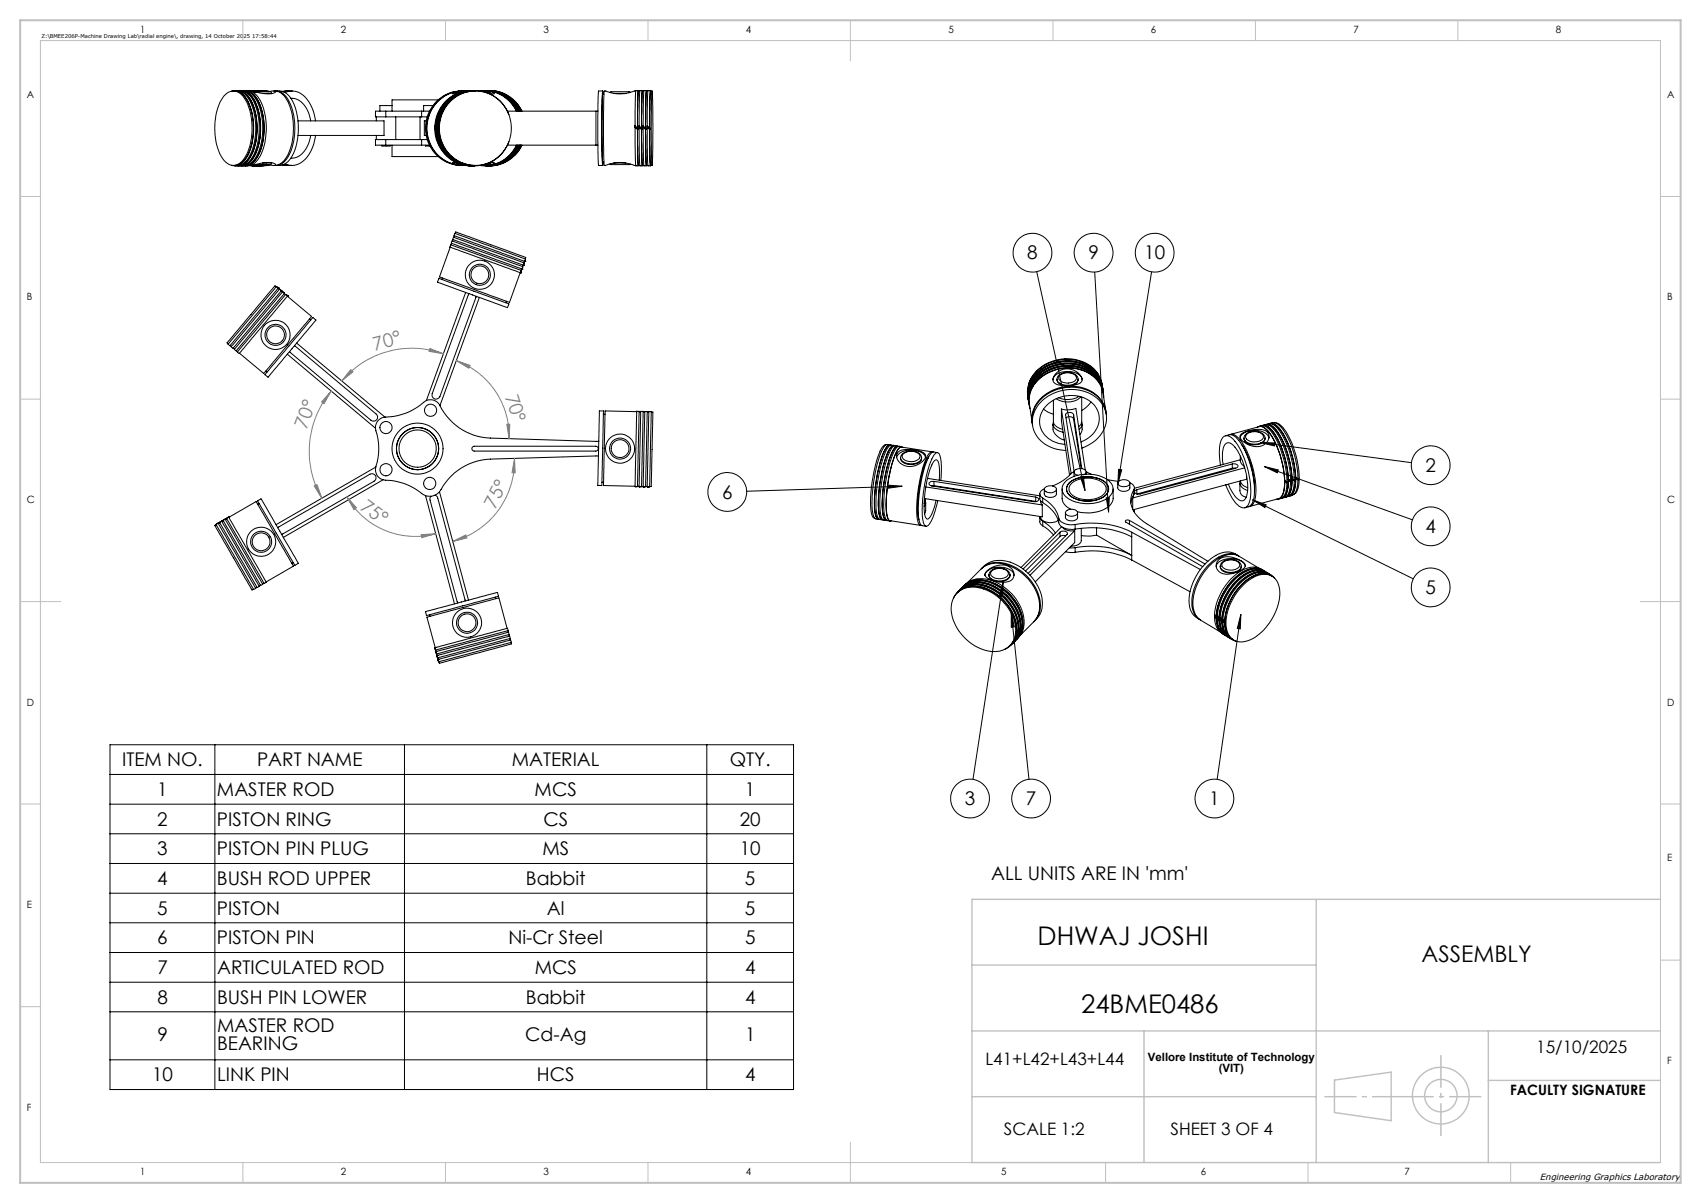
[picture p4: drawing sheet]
<svg xmlns="http://www.w3.org/2000/svg" width="420mm" height="297mm" viewBox="0 0 420 297" stroke-linecap="round" stroke-linejoin="round" font-family="sans-serif">
<g fill="none" stroke="#000" stroke-width=".25">
<path d="M55.3 23.7a2.87 2.87 0 0 1 5 .4 15.3 15.3 0 0 1 0 15.1 2.91 2.91 0 0 1-2.7 1.6 2.91 2.91 0 0 1-2.6-1.6 15.3 15.3 0 0 1 0-15.1zM57.1 22.5a3.2 3.2 0 0 1 3.8 1.9 15.9 15.9 0 0 1-.2 14.8 3 3 0 0 1-3.6 1.6M57.6 22.5a3.8 3.8 0 0 1 3.6 2.6 15.9 15.9 0 0 1-.6 14.1 3.3 3.3 0 0 1-3 1.6M58 22.4a3.8 3.8 0 0 1 3.7 2.4 16.1 16.1 0 0 1-.4 14.2 3.5 3.5 0 0 1-3.3 2M58.7 22.4a3.9 3.9 0 0 1 3.4 2.6 15.9 15.9 0 0 1-.5 14.2 3.5 3.5 0 0 1-2.9 1.8M58.8 22.4a3.8 3.8 0 0 1 3.7 2.4 16.3 16.3 0 0 1-.3 14.2 3.4 3.4 0 0 1-3.4 2M59.3 22.5a6.3 6.3 0 0 1 3.7 5.3 15.5 15.5 0 0 1-1.5 11.4l-1.1 1.1-1.1 .5M59.5 22.4a4.1 4.1 0 0 1 3.7 3.2 16.2 16.2 0 0 1-.7 13.6 3.5 3.5 0 0 1-3 1.8M59.7 22.4a3.8 3.8 0 0 1 3.7 2.4 16.1 16.1 0 0 1-.3 14.2 3.5 3.5 0 0 1-3.4 2M60.2 22.5a5.2 5.2 0 0 1 3.3 3.9 15.6 15.6 0 0 1-1.2 12.8l-.6 .8-1.5 .8M60.4 22.4a3.9 3.9 0 0 1 3.4 2.6 15.9 15.9 0 0 1-.5 14.2 3.5 3.5 0 0 1-2.9 1.8M60.6 22.4a3.8 3.8 0 0 1 3.7 2.4 15.8 15.8 0 0 1-.7 14.7 3.2 3.2 0 0 1-3 1.5"/>
<path d="M61.1 22.5a6.3 6.3 0 0 1 3.6 5.3 15.5 15.5 0 0 1-1.5 11.4l-1 1.1-1.1 .5M61.8 22.5l.7 .1a9.1 9.1 0 0 0 5.4 .3l.2-.3-.2-.1-1.7 .1M62.8 22.4h-1.2M62.9 22.4l-1.1 .1M63.2 22.6h-.2M63.5 22.4l-1.5 .1M63.7 22.4l-1.4 .1M64.3 22.4l-1.8 .2M64.4 22.4l-1.6 .2h3.9l.4 .5M64.8 23.1h2.3M65.1 22.4l-2 .2M65.3 22.5l-.8 .1"/>
<path d="M65.3 22.5l1.2 .1M65.3 22.5l-1.5 .1M66.4 22.6l-1.7-.2-1.2 .2M67.1 23.1h.1M67.6 22.5a3.8 3.8 0 0 1 3.5 2.6 15.9 15.9 0 0 1-.6 14.1 3.3 3.3 0 0 1-2.9 1.6M68 22.5a3.7 3.7 0 0 1 3.4 2.6 15.8 15.8 0 0 1-.6 14.1 3.3 3.3 0 0 1-2.8 1.6M68.2 22.5a3.9 3.9 0 0 1 4.1 2.6 15.8 15.8 0 0 1-.6 14.1 3.5 3.5 0 0 1-3.5 1.6M71 22.5l-1.1 .1M71.2 22.5l-1.5 .1M71.8 24.3a4.8 4.8 0 0 1 4.5 3.8l.4 1.7M72.1 22.5l-2 .2M72.1 22.5l-1.7 .4"/>
<path d="M72.1 22.5a6 6 0 0 1 5.1 4.6l.7 2.7M73.6 29.8h21.2v3.6h-21.2M76.7 33.4a6.2 6.2 0 0 1-4.1 5.6h-.8M77.9 33.4a8.2 8.2 0 0 1-4.8 7.3l-1.5 .1-1.2-.3M92.9 28.9v.9M92.9 33.4v1.1M94.3 35.8v.3h2v-.3M95.2 28.9h8.9M95.2 27.4h8.9M95.2 34.5h8.9M95.2 35.8h8.9M95.2 27.4h-2.5v1.5h2.5"/>
<path d="M95.2 34.5h-2.5v1.3h2.5M95.2 27.4v1.5M95.2 34.5v1.3M96.8 35.8v2.9h11.4M96.8 26.1h-3v1.3M97.7 28.9v5.6M103.7 28.9v5.6M104.1 27.4h1.9M104.1 28.9h1.4M104.1 34.5h1.4M104.1 35.8h1.9M104.1 27.4v1.5"/>
<path d="M104.1 34.5v1.3M105.1 35.8v.3h1.1M105.2 29.8h-.4v3.6h.4M106.9 26.1h-2.3v1.3M107.4 31.4a9.2 9.2 0 0 0 9.1 9.6M107.4 31.4l.1 .6M107.4 31.4h.1M107.5 32a9.2 9.2 0 0 0 9 9M107.5 32h.1M107.5 31.7h.1M107.6 31.4a9.2 9.2 0 0 0 9.1 9.6M107.6 31.4l.2 .6"/>
<path d="M107.6 31.4h.1M107.8 32a9.1 9.1 0 0 0 9 9M107.8 32h.1M107.8 31.7h.1M107.9 31.4l.1 .6M107.9 31.4a9.1 9.1 0 0 0 9.2 9.6 9.2 9.2 0 0 1-9.1-9M107.9 31.4h.1M108 32h.1M108 31.7h.1M108.1 31.4a9.2 9.2 0 0 0 9.2 9.6M108.1 31.4l.2 .6M108.1 31.4h.1"/>
<path d="M108.2 24.7h-11.4v2.7M108.2 28.3a9.6 9.6 0 0 0 0 6.7M108.3 32a9 9 0 0 0 7.4 8.8 9 9 0 0 0 10-5.8M108.3 32h.1M108.3 31.7h.1M108.4 28.3a9.6 9.6 0 0 0 0 6.7M108.7 28.3a9.6 9.6 0 0 0 0 6.7M110.9 24.7a8.9 8.9 0 0 1 6.2-2.3 9.1 9.1 0 0 0-9.1 9.3 8.6 8.6 0 0 1 2.9-7zM111.1 25.1a8.9 8.9 0 0 1 10.5-1.5 8.9 8.9 0 0 1 4.5 9.7 8.9 8.9 0 0 1-10 7.5 8.9 8.9 0 0 1-7.6-9.9 9.4 9.4 0 0 1 2.6-5.8zM114.1 22.6h-1.1l-.3 .4M114.2 22.5a9.2 9.2 0 0 0-8.9 9.2 9.2 9.2 0 0 0 9 9.1M114.3 22.5a9.2 9.2 0 0 0-8.9 9.2 9.2 9.2 0 0 0 9 9.1"/>
<path d="M114.4 22.5a9.2 9.2 0 0 0-9.3 9.1 9.2 9.2 0 0 0 9.1 9.2M115 22.5a4.9 4.9 0 0 0-3.3 .6l2-.3M116.5 22.4a8.9 8.9 0 0 0-9 9.1v.2M116.5 22.4a9.1 9.1 0 0 0-9 9.3M116.7 22.4a9 9 0 0 0-9 9.1l.1 .2M116.8 22.4a9 9 0 0 0-9 9.3M117.3 22.4a8.9 8.9 0 0 0-9.1 9.1l.1 .2M117.4 22.5a9.2 9.2 0 0 0-9 9.2 9.2 9.2 0 0 0 9 9.1M118.6 22.4a8.6 8.6 0 0 1 9 5M119.5 22.6h1.3l.3 .5M119.7 22.5h-.9M119.7 22.5l1.6 .1 .8 .5h-.7l-1.5-.3"/>
<path d="M119.7 22.5a8.4 8.4 0 0 1 7.8 4.9M119.8 22.4a8.6 8.6 0 0 1 8 5l-.6-1-1.2-1.5M120.1 22.4a8.7 8.7 0 0 1 7.9 5M120.2 22.4a8.6 8.6 0 0 1 8 5M120.4 22.4a8.7 8.7 0 0 1 7.9 5M120.5 22.4h.2M120.7 22.4a8.7 8.7 0 0 1 7.8 5l-1.7-2.5M120.8 22.4a8.7 8.7 0 0 1 7.8 5M120.8 22.4a8.5 8.5 0 0 1 8 5M125.3 27.4h22.3M125.3 35.8h22.3M125.7 28.3a9 9 0 0 0-10.2-5.8 9 9 0 0 0-7.2 9.2"/>
<path d="M126 38.4l1.2-1.5 .6-1.1a8.7 8.7 0 0 1-8 5.2M126.4 24.9l1.8 2.5M126.8 38.4l1.1-1.5 .6-1.1a8.8 8.8 0 0 1-7.8 5.2M127.1 24.9l1.2 1.5 .6 1M127.5 35.8a8.5 8.5 0 0 1-7.8 5M127.6 35.8a8.6 8.6 0 0 1-9 5M128 35.8a8.6 8.6 0 0 1-7.9 5.2M128.2 35.8a8.7 8.7 0 0 1-8 5.2M128.2 35.8l-1.8 2.6M128.3 35.8a8.7 8.7 0 0 1-7.9 5.2M128.6 35.8a8.6 8.6 0 0 1-7.8 5.2M128.8 35.8a8.7 8.7 0 0 1-8 5.2"/>
<path d="M128.9 35.8l-.6 1.1-1.2 1.5M147.1 27.4v8.4M148.8 22.5l.1 .7M148.8 22.5l-.2 7.6 .2 10.7 .1-.8M148.8 22.5h-1l-.2 6 .1 12 .1 .3h1M149.1 23.2l-.3 .2-.2 4.5 .1 10.9 .1 1.2h.3M151.5 23.1h3.1M155.6 22.8l-1.3-.2a9.1 9.1 0 0 0-3.7 .2M156.8 31.1l.6 .6M156.8 31.4l.2 9.3v.3h.6M156.8 31.4l.6 .6M156.8 31.4h.1"/>
<path d="M156.8 31.1v.3M157 22.5a10.5 10.5 0 0 1-7.5 0l-.3 .1-.2 2.5v10.5l.2 5.2a9.9 9.9 0 0 1 7.5 0h.3M157.4 32l.2 8.8M157.4 31.7h.1M157.4 32h.1M157.6 22.4h-.6v.1l-.2 8.6M157.6 22.5l-.2 5.3 .2 13M157.6 22.5h.4M157.6 22.5l-.2 9.2M157.8 31.1l.6 .6M157.8 31.4l.1 9.1 .1 .5h.6M157.8 31.4l.6 .6"/>
<path d="M157.8 31.4h.1M157.8 31.1v.3M158.4 31.7h.1M158.4 32l.2 8.8M158.4 32h.1M158.6 22.4h-.6l-.1 .4-.1 8.3M158.6 22.5l-.2 3.2v6M158.8 31.1l.6 .6M158.8 31.4l.1 9.1 .1 .5h.6M158.8 31.4l.6 .6M158.8 31.4h.1M158.8 31.1v.3"/>
<path d="M159 22.5h-.4l-.1 .3-.1 5.7 .1 11.5 .1 .8h.4M159.4 31.7h.1M159.4 32l.2 8.8M159.4 32h.1M159.6 22.4h-.6l-.2 8.7M159.6 22.5l-.2 9.2M159.8 31.1l.6 .6M159.8 31.4l.1 9.3 .1 .3h.6M159.8 31.4l.6 .6M159.8 31.4h.1M159.8 31.1v.3M160 22.5h-.4l-.1 .5-.1 7.9 .1 9.4 .1 .5h.4"/>
<path d="M160.4 31.7h.1M160.4 32l.2 8.8M160.4 32h.1M160.6 22.5l-.2 9.2M160.6 22.4h-.6l-.1 .1-.1 8.6M160.6 22.5l-.2 5.3v10.4l.2 2.6M160.6 22.5h.4M161 22.5l.2 8.4-.2 9.9-.2-6zM61.6 40.9l1.2 .1M61.8 40.8l1.1 .2M62 40.8l1.5 .2M62.3 40.8l1.4 .2"/>
<path d="M62.5 40.7l1.8 .3M62.8 40.7l1.6 .3M63 40.6l.2 .1M63.1 40.6l2 .4M63.5 40.6l1.3 .4 1.2-.2M63.8 40.6l1.5 .2M64.5 40.6l.7 .2 1.3-.1M64.8 40.2h2.3M66.2 40.6a1.93 1.93 0 0 0 1.9 0 4.7 4.7 0 0 0-4.3-.1l-2 .3M67.1 40.2l-.3 .4h-4M67.1 40.2h.1M69.7 40.7l1.3 .1"/>
<path d="M69.9 40.7l1.3 .1M70.1 40.6l2 .2M111.6 59.5l17.5 6.4-.2 .5-15.7-5.7-1.8-.7zM111.9 59.2l-.2 .3M112 58.6l17.4 6.3-.1 .4-.1 .2-.2-.1-17.2-6.3zM112.2 58.2l-.2 .4M112.3 57.6l17.5 6.4-.1 .2-.1 .3-.5-.1-16.9-6.2zM112.4 57.6l.1-.3 3.7 1.3 13.5 4.9 .1 .1-.1 .3M112.7 40.3l.3 .3h1.1M113.9 40.6l-2.2-.5a4 4 0 0 0 3.3 .7M119.8 40.5l2.3-.3a3.9 3.9 0 0 1-3.3 .6M120.5 41h.2"/>
<path d="M121.1 40.2l-.3 .4h-1.3M150.6 40.5l.1 .1h4.8l.1-.1M151.5 40.2h3.1M157.6 40.8h.4M160.6 40.8h.4M68.2 70.8l-.3-.2-.4 .4-11.1 13.2-.3 .4 .3 .3M68.2 70.8l.5 .3-11.9 14.3-.5-.4 .1-.2zM68.4 70.8l.3 .3M68.5 70.9l.2 .2M68.7 71.2l.3 .2M68.7 71.1h.1M68.9 71.5l.1-.1 .5 .4-12 14.2-.4-.4 .2-.3z"/>
<path d="M69.1 71.5l.4 .3M69.3 71.6l.2 .2M69.4 71.8l.3 .3M69.5 71.8h.1M69.8 72l.4 .5-11.9 14.1-.4-.3zM69.9 72.1l.3 .3M70 72.2l.3 .2M70.2 72.5l.3 .2M70.2 72.4h.1M70.6 72.7l.4 .4-10.7 12.8-1.2 1.3-.5-.3zM70.7 72.8l.3 .3M70.8 72.8l.2 .3"/>
<path d="M70.9 73.1l6 5-1.3 1.7-10.5 12.4-6-5M71 73.1h.1M76.4 78.7l.3 .3M77.2 78.5l.1-.1 .7 .7-11.8 14-.8-.6zM108.4 68.7l17.2 6.3-.3 .9-17.3-6.2zM109.3 68.6l-.2 .4M111.2 61l-2.7 7.4 13 4.7 4.3 1.5 2.6-7.3M111.3 60.4l17.5 6.4-.1 .2-.1 .3-.5-.1-16.9-6.2zM111.5 60.1l-.1 .4M115 72.2l-9.7 26.7M115.8 72.5l-9.1 24.7a1.02 1.02 0 0 0 .6 1.3 1.02 1.02 0 0 0 1.3-.6l9-24.7M118.4 73.4l-9.8 26.8"/>
<path d="M125 74.4l-.1 .4M128.6 67.3h.1M128.7 67.1l-.1 .2M128.7 67l-.1 .3M128.8 66.4l-.1 .3M128.9 66.4h.1M129 66.1l-.1 .3M129 66l-.1 .4M129.2 65.4l-.2 .4M129.2 65.5h.1M129.3 65.2l-.1 .3M129.4 65l-.2 .5"/>
<path d="M129.5 64.5l-.1 .4M129.6 64.5h.1M129.7 64.2l-.1 .3M129.7 64.1l-.1 .4M256 67.1l11.9 54M270.3 67.2l3.4 59.2M284.3 67.1l-8.3 52.3M56.8 85.3l.3 .2M57.6 85.9l.3 .3M58.3 86.6l.4 .2M65.6 91.6l.3 .3M70.9 87.5l21.8 18.2"/>
<path d="M72.7 85.3l20.2 16.9a1 1 0 0 1 .1 1.4 1 1 0 0 1-1.4 .1l-20.1-16.9M73.2 84.7l21.8 18.3M260 93.8a2.58 2.58 0 0 1 2.7-2 4 4 0 0 1 4.5 1.6v.4M260.1 98.8v5.3a2.39 2.39 0 0 0 2.3 1.9M260.8 92.1a3.9 3.9 0 0 1 6.4 1.7 2.58 2.58 0 0 1-2.8 1.4 5.5 5.5 0 0 1-4.2-.8 1.81 1.81 0 0 1 .6-2.3zM261 93.6a2.19 2.19 0 0 1 2.6-1.6 2.26 2.26 0 0 1 2.6 1.7M261 93.6a1.71 1.71 0 0 0 1.9 1.6M261 93.6a2.56 2.56 0 0 0 3.2 1.5 2.03 2.03 0 0 0 2-1.4M261.7 92.7a2.82 2.82 0 0 1 4.1 .4 1.46 1.46 0 0 1-1.6 1.4 2.2 2.2 0 0 1-2.8-1.2zM266.2 93.6a1.6 1.6 0 0 1-1.4 1.5M266.4 97.9a5.6 5.6 0 0 1-5 .3M266.8 98a4.9 4.9 0 0 1-6 .4"/>
<path d="M267.1 98v6.2l-.2 .5-.6 .6M269.4 99.2l-1.2 1.4-1.1 .7M271.1 92.3a10 10 0 0 0-12.8-2.5 8.5 8.5 0 0 0-4.3 5.1M271.2 92.9a10 10 0 0 0-14.1-1.7 7.9 7.9 0 0 0-3.1 4.3M271.3 93.5a9.9 9.9 0 0 0-12.8-2.5 8.3 8.3 0 0 0-4.4 5.1M271.4 94a9.7 9.7 0 0 0-11.4-3.1 8.9 8.9 0 0 0-5.8 5.7M272.2 95.3a7.8 7.8 0 0 0-7.6-6.5 9.8 9.8 0 0 0-10.7 6.6l-.2 1.3 .1 1.4M272.2 95.4a7.7 7.7 0 0 0-7.3-6.3 10.4 10.4 0 0 0-10.5 5.2l-.6 1.9v2M272.3 95.8a7.8 7.8 0 0 0-7.6-6.4 10.1 10.1 0 0 0-10.6 5.9l-.3 2 .1 1.3M272.3 96a7.9 7.9 0 0 0-7.3-6.3 10 10 0 0 0-11 6.4l-.2 1.3 .1 1.4M272.4 96.4a8 8 0 0 0-8.4-6.5 9.9 9.9 0 0 0-9.8 5.9l-.3 1.4 .1 2M272.4 96.6a8 8 0 0 0-8.1-6.4 9.9 9.9 0 0 0-10.2 6.5l-.2 1.3 .1 1.3"/>
<path d="M272.4 97.5h.1M272.5 97a7.8 7.8 0 0 0-7.6-6.5 9.8 9.8 0 0 0-10.8 6.6l-.2 1.3 .2 1.4M272.5 97.7v.4M272.5 97.6h.1M272.5 97.5v.1M272.5 97.5a7.9 7.9 0 0 0-8.2-6.7 9.8 9.8 0 0 0-10.1 6.5l-.2 1.9 .3 1.7M92.8 115.3l-24.6 14.2M94.6 118.5l-24.6 14.2M108.6 100.2a2.54 2.54 0 0 0-4-.9 16.2 16.2 0 0 1-10.2 3.8 2.93 2.93 0 0 0-1.3 4.3 15.1 15.1 0 0 1-.4 8.2 2.56 2.56 0 0 0 2.5 3 14.6 14.6 0 0 1 9.3 3.5 3.2 3.2 0 0 0 4.4-1.2 14.4 14.4 0 0 1 12.2-7.6l26.7-.7M108.6 100.2a14.4 14.4 0 0 0 12.5 8l26.7 .7M116.6 110.5l.5-.3h30a.6 .6 0 0 1 .6 .6 .6 .6 0 0 1-.6 .6h-30l-.5-.3zM148 101.5h1l-.4 18.4-1-.1z"/>
<path d="M148.6 119.1h.4M149 102.3h.4M157.2 101.5l.6 .1-.4 18.6-.6-.1zM157.2 101.6l-7.8-.1-.3 12.3-.1 6.1 7.8 .1M157.8 101.7h.4M158.2 101.6h.6l-.4 18.6h-.6zM158.8 101.7h.4M159.2 101.6h.6v.6l-.4 17.7v.3h-.4l-.2-.1zM159.8 101.7h.4M160.2 101.6h.6l-.4 18.6h-.6zM160.8 101.7l.4 .1-.4 18.3h-.4M218.8 109.8a1.35 1.35 0 0 0-1.3 1.1 33.1 33.1 0 0 0-2.3 15.8l.3 .9 .5 .4"/>
<path d="M219.2 119.8l3.5 .2-3.5 .5zM219.7 109.8a1.35 1.35 0 0 0-1.8 1.1 33.4 33.4 0 0 0-2.4 15.8l.5 1.2 .9 .3M219.8 109.9a1.3 1.3 0 0 0-1.3 1.2 33.3 33.3 0 0 0-2.4 15.7l.4 1 .5 .3M219.9 109.9l-.2-.1a2.44 2.44 0 0 0-1.5 1.9 34.1 34.1 0 0 0-2.1 15.4l.4 .9 .6 .2M220.7 110a1.37 1.37 0 0 0-1.8 1 32.5 32.5 0 0 0-2.3 16.3l.5 .9 .7 .1M220.8 110.1h-.1a3.2 3.2 0 0 0-1.8 2.5 32.1 32.1 0 0 0-1.7 14.7l.4 .8 .3 .2M220.9 110.1a1.08 1.08 0 0 0-1.4 .9 32.9 32.9 0 0 0-2.4 16.3l.4 .8 .6 .2M221.7 110.1a1.63 1.63 0 0 0-2 1.5 33.8 33.8 0 0 0-2.2 15.8l.4 .8 .9 .3M221.7 111.7a5.3 5.3 0 0 1 4.5-.5l1.1 .2a1.25 1.25 0 0 1 1.2 1 1.25 1.25 0 0 1-.6 1.4 3.9 3.9 0 0 1-6.5-.7 1.39 1.39 0 0 1 .3-1.4zM221.7 110.2a1.36 1.36 0 0 0-1.3 1.2 33.3 33.3 0 0 0-2.3 15.7l.4 1.2 .4 .1M221.8 110.2l-.1-.1a2.36 2.36 0 0 0-1.6 1.9 34.1 34.1 0 0 0-2 15.4l.3 .9 .6 .2M222.4 113a2.46 2.46 0 0 1 3.1-1.6 1.85 1.85 0 0 1 2 1.9 3.2 3.2 0 0 1-4.2 1.1l-.7-.6-.2-.8a2.67 2.67 0 0 0 3.4 1.4 1.74 1.74 0 0 0 1.7-1.4"/>
<path d="M222.6 110.3a1.3 1.3 0 0 0-1.8 1 33.6 33.6 0 0 0-2.4 15.9l.5 1.2 .9 .3M222.9 110.4l-.3-.1a2.44 2.44 0 0 0-1.5 1.9 34.5 34.5 0 0 0-2.1 15l.4 1.2 .3 .3 .4-.1M223.1 112a2.8 2.8 0 0 1 4.1 .6 2.11 2.11 0 0 1-2.9 1.3 1.31 1.31 0 0 1-1.4-1.6zM228.5 112.9a3.9 3.9 0 0 0-4.3-1.7 3.1 3.1 0 0 0-2.8 1.7M229 118.1l27.8 4.3M229.3 112.7a26.4 26.4 0 0 0-2.7 12.6v1.7l.3 1.3M230.1 111.5l-7.5-1.1a1.97 1.97 0 0 0-1.4 1.5 34.1 34.1 0 0 0-2.2 15.4l.4 .9 .4 .3 7.5 1.2M230.3 111.6a1.74 1.74 0 0 0-1.6 1.5 33.4 33.4 0 0 0-2.1 15.3l.3 1 .6 .3M230.6 118.8a.75 .75 0 0 0-.8 .1 .75 .75 0 0 0-.3 .8l.6 .3 25.1 3.9a.75 .75 0 0 0 .9-.1 .75 .75 0 0 0 .3-.8l-.7-.3M230.6 119.9h-.6M230.6 118.8l25.1 3.9M230.6 119.9l25.1 3.9"/>
<path d="M230.6 118.8v1.1M231.5 111.8l-1-.2a2.35 2.35 0 0 0-1.6 2.1 33.9 33.9 0 0 0-2 14.8l.5 1.1 1.3 .3M231.9 118.6l.1-1.3a5 5 0 0 0-.7-3.7 1.76 1.76 0 0 0-1.4 1.6 25.3 25.3 0 0 0-1.4 12.4 .6 .6 0 0 0 .6 .6 .6 .6 0 0 0 .6-.6l.9-2.2 .5-1.9M232.3 118.6l.1-2.2a8.2 8.2 0 0 0-.6-4.5l-.2-.1a1.74 1.74 0 0 0-1.5 1.5 32.3 32.3 0 0 0-2.1 15.7l.1 .4a.67 .67 0 0 0 .7 .5 .67 .67 0 0 0 .6-.5 15.3 15.3 0 0 0 2.1-5.8M257.7 101l1.2 .8 1.2 .5M260 104.7a3.3 3.3 0 0 0 2.8 3.9M260.1 104.2a1.89 1.89 0 0 0 1.8 2.3l.6 .2M262.1 101a6.1 6.1 0 0 0 3.5-.2l2.4 15.3M262.1 101l2.4 15.9M262.1 101v2.9l2 13.4M263.1 118.9a9 9 0 0 1 11 .1 2.6 2.6 0 0 1-1.1 4.3 9.4 9.4 0 0 1-9.9-.7 2.41 2.41 0 0 1 0-3.7zM263.2 103.2a1.26 1.26 0 0 1 1.9 .2"/>
<path d="M263.9 119.3a7.4 7.4 0 0 1 9.4 .1 2.21 2.21 0 0 1-1.3 3.5 7.5 7.5 0 0 1-8.2-.9 1.96 1.96 0 0 1 .1-2.7zM264.1 119.1a7.6 7.6 0 0 1 9 .2 2.31 2.31 0 0 1-1.3 3.7 7.6 7.6 0 0 1-7.9-.9 1.98 1.98 0 0 1 .2-3zM264.7 119.2a6.5 6.5 0 0 1 8.1 .5 2.01 2.01 0 0 1-1.2 3 6.7 6.7 0 0 1-7.3-.9 1.8 1.8 0 0 1 .4-2.6zM265.1 102.3a1.13 1.13 0 0 0-2 .1l2.1 14-.3 .2a14 14 0 0 1-5 3.4M265.1 102.3l2 13.4M265.1 103.4l1.8 12.3M265.1 102.3v1.1M265.2 116.6v1M266.8 117.7l.7-.1 .4 3.5zM266.9 109.1a5.9 5.9 0 0 0 3.6-8.6 8.2 8.2 0 0 0-11.7-.8 5.4 5.4 0 0 0-2 5.3 5.4 5.4 0 0 0 3.8 4.2l2.3 .5M267.1 104.2v1.1l-.6 .7M267.1 110.6a8 8 0 0 0 6-8.7 8.4 8.4 0 0 0-9-5.7 9.5 9.5 0 0 0-9.1 6.6 7.1 7.1 0 0 0 5.9 8.1l2.3 .3"/>
<path d="M267.2 104.7l-.1 1.7-.5 .9M267.9 117.1a.71 .71 0 0 0 .3-.8 .71 .71 0 0 0-.8-.5 1.57 1.57 0 0 0-2.2 .8l.4 .5 .5 .2M268.2 116.4l1.3 .7M268.2 116.6v.5M273.1 101.6a8.1 8.1 0 0 0-9.2-6.2 9.4 9.4 0 0 0-9 6.7l-.1 2.3M273.1 101.5l-.8-4.5a8.1 8.1 0 0 0-8.2-6.1 9.9 9.9 0 0 0-9.7 6l-.3 2.6 .7 4.8M273.2 102.3a7.6 7.6 0 0 0-6.9-6.6 10 10 0 0 0-11.2 5.9l-.3 2 .2 1.5M273.4 118.4l2.8 .4M276 119.3v1.1a1.71 1.71 0 0 0 3 0v-1.1M276.2 115.9l.8 .1-1 3.4zM276.2 118.8a1.81 1.81 0 0 1 2.8 .5 1.73 1.73 0 0 1-2.6 .6l-.4-.5zM279 119.2a1.3 1.3 0 0 1 1 1.7"/>
<path d="M301.3 114.8v-.3a9 9 0 0 1 .7-6.6 1.54 1.54 0 0 1 2.3 .3 20.4 20.4 0 0 1 4.5 12.4 5.5 5.5 0 0 1-1.1 4.6 1.94 1.94 0 0 1-2.4-.8 15.5 15.5 0 0 1-2.7-4.7M302 114.6v-.1a6.6 6.6 0 0 1 .5-4.9 1.37 1.37 0 0 1 2.2 .5 16.8 16.8 0 0 1 3.1 12.3 1.25 1.25 0 0 1-.8 1.2 1.25 1.25 0 0 1-1.4-.4 10.1 10.1 0 0 1-2.3-3.6M302.6 107.6a2.4 2.4 0 0 1 3.3 1.1 21.8 21.8 0 0 1 3.6 14.6 2.32 2.32 0 0 1-2.2 2.1M303.7 107.3a1.94 1.94 0 0 1 2.2 .9 21.2 21.2 0 0 1 4 15 1.99 1.99 0 0 1-1.5 1.9M303.8 107.2l7.1-1.9a3.5 3.5 0 0 1 3.1 2.4 22.7 22.7 0 0 1 3 13.1 2.51 2.51 0 0 1-1.3 2.3l-7.1 1.9M304.3 114.5a.93 .93 0 0 1 1.3 .7l-.5 .4-23.5 6.4a.95 .95 0 0 1-1.5-.8l.6-.3M304.3 115.6h.8M304.3 114.5l-23.6 6.4M304.3 115.6l-23.6 6.4M304.3 114.5v1.1M306.1 119.3v1.8M306.2 108a3.8 3.8 0 0 1 4.5-1.7 2.87 2.87 0 0 1 2.6 1.8"/>
<path d="M306.2 112.6l.1 1.4 .9 1.1M306.2 113.5l-26.1 7M306.5 107.1a8 8 0 0 1 5.9-.8 1.99 1.99 0 0 1 .9 1.9 1.99 1.99 0 0 1-1.3 1.7 4.6 4.6 0 0 1-5.8-2zM306.6 109.9a20.6 20.6 0 0 1 3.1 11.5M307.2 108.2a1.93 1.93 0 0 0 2.2 1.6 2.49 2.49 0 0 0 2.9-1.5v-.1M307.3 115.5l-27.6 7.4M307.8 107.1a3.3 3.3 0 0 1 4.5 .6 1.34 1.34 0 0 1-1.3 1.8 3.1 3.1 0 0 1-3.8-1.2l.1-.8zM307.8 117.5v.8l-28 7.6M308 107.1a2.88 2.88 0 0 1 3.9 .5 1.5 1.5 0 0 1-1.9 1.5 1.98 1.98 0 0 1-2.4-1.4zM310.4 105.5a1.67 1.67 0 0 1 2.3 .5 21.7 21.7 0 0 1 4.5 12.6M310.9 105.3a2.34 2.34 0 0 1 3 1.2 23.6 23.6 0 0 1 3.9 12.5l-.6-.4M311.2 109.3l3.6 .1-.1 .7z"/>
<path d="M311.2 109.3l37.3 4.9M311.6 105.1a2.16 2.16 0 0 1 2.4 1 22.8 22.8 0 0 1 4.1 12.3M311.8 105a2.34 2.34 0 0 1 3 1.3 23.1 23.1 0 0 1 3.9 12.4M311.9 105.1a2.49 2.49 0 0 1 2.3 1.4 21.4 21.4 0 0 1 3.7 14.6l-.5 1.1-.7 .6M312.2 115.2l36.6 13.1M312.2 115.2l3.4 .8-.2 .7zM312.5 104.8a2.09 2.09 0 0 1 2.4 1.1 22.4 22.4 0 0 1 4.1 12.2M312.7 104.8a2.1 2.1 0 0 1 2.6 .9 21.8 21.8 0 0 1 4.3 12.8M312.8 104.8a3.1 3.1 0 0 1 2.7 1.9 22.3 22.3 0 0 1 3.3 14.1l-.7 1.5-.5 .3M313.4 104.6a2.12 2.12 0 0 1 2.4 1.1 22.3 22.3 0 0 1 4.1 12.2M313.6 104.5a2.34 2.34 0 0 1 3 1.3 23.5 23.5 0 0 1 3.9 12.4l-.6-.3M313.7 104.6a3.6 3.6 0 0 1 3 2.3 22.7 22.7 0 0 1 3.1 13.2 2.53 2.53 0 0 1-1.3 2.2"/>
<path d="M314.6 104.3a3 3 0 0 1 2.7 1.9 21.7 21.7 0 0 1 3.3 14.1l-.5 1.2-.7 .6M317.2 118.8h.1M317.2 118.8a4.8 4.8 0 0 1-1.3 4.3l-.7 .1M317.2 118.8l.5 .4M317.2 118.6l.5 .6M317.7 119v.1M317.7 119.2a4.5 4.5 0 0 1-1.2 3.7l-.8 .3M318.1 118.6h.1M318.1 118.4l.6 .3M318.1 118.6a4.8 4.8 0 0 1-1.3 4.3l-.4 .1M318.1 118.6l.6 .4M318.1 118.4l.6 .6"/>
<path d="M318.6 118.7v.2M318.7 119a3.9 3.9 0 0 1-1.6 3.8l-.5 .2M319 118.1l.6 .6M319 118.1h.1M319 118.3v.1M319 118.1l.6 .4M319 118.4a5.8 5.8 0 0 1-1 4.1l-.7 .3M319 118.4l.6 .3M319.5 118.5v.1M319.6 118.7a3.9 3.9 0 0 1-1.5 3.9l-.6 .1M319.9 118.1h.1M319.9 118.1a4.9 4.9 0 0 1-1.3 4.3l-.4 .1"/>
<path d="M319.9 118.1l.6 .4M319.9 117.9l.6 .6M320.4 118.2v.2M320.5 118.5a4.7 4.7 0 0 1-1.2 3.7l-.9 .3M53.3 129.5l.6-.3 9.2 16.1-.5 .3zM53.4 129.5l-.4 .2 8.4 14.5 .8 1.5 .4-.2M53.8 129.1h.1M53.8 129.1l-.3 .3M53.8 129.1l-.2 .2M53.8 129.1l.1 .1M54.2 128.9l.5-.2 .2 .2 9.1 15.9-.5 .3-.1-.2zM54.3 129l-.4 .3"/>
<path d="M54.7 128.7l-.4 .2M54.7 128.7h.1M54.7 128.7l-.2 .1M55.1 128.4l.5-.2 8.8 15.2 .5 .8-.6 .4zM55.1 128.5l-.3 .2M55.6 128.2h.1M55.6 128.2l-.4 .2M55.6 128.2l-.3 .1M55.9 127.9l.6-.2 9.3 16.1-.6 .3zM56 128.1l-.4 .1M56.4 127.7h.1M56.4 127.7l-.3 .2"/>
<path d="M56.4 127.7l-.2 .1M56.5 127.7l6.8-3.9 .8 1.5 8.4 14.5-6.8 3.9M63.6 123.6l.9-.4 .1 .2 8.2 14.2 .9 1.5-.9 .5zM64 124.3l-.4 .2M68.6 130.3l22.7-13.2a1 1 0 0 1 1.4 .3 1 1 0 0 1-.3 1.4l-22.9 13.1M72.4 138.9l-.4 .2M105.1 122.3l7.1 26.8M106.4 122.5l-.2 .4v.6l6.8 25.4M107.4 122.3l.4 .2 .3 .5 6.8 25.4M108.5 121.4l7.2 26.8M156.8 120.1l.4 .1M156.8 120.1h.1"/>
<path d="M156.8 120.2h.3M157.4 120h.4M157.8 120.2h.1M157.8 120.2h.5M157.8 120.2h.3M158.4 120.1h.4M158.8 120.2h.4M158.8 120.2h.1M158.8 120.2h.3M159.4 120.1h.4M159.8 120.2h.4M159.8 120.2h.1"/>
<path d="M159.8 120.2h.3M222.7 120l-38.3 1.3M228.2 123.1l29.2 4.5v-2.9M228.5 123.1l-.3 1.2M228.5 123.6v.9l-.3 .6M228.6 124.1v1.9l-.3 .9M228.6 120.2l28.8 4.5M255.7 122.7v1.1M255.7 123.8h.2M256.8 127.5l.2 .8 .5 .4M256.8 121.9v1.6l.7 .6M256.8 127.6v1.6l.7 .6"/>
<path d="M256.9 127.5a1.91 1.91 0 0 0 2.3 1.5l1.2-.1 .9-.4M256.9 123.6l.1 .6 .4 .5M257.5 123a7.8 7.8 0 0 1 3.9 4.9M257.5 128.7l1.9 1.4 1.2 1.5M257.5 124.1a7.8 7.8 0 0 1 3.9 4.9M257.5 129.8l1.3 1 1.3 1.3M257.5 123v1.1M257.5 128.7v1.1M257.8 120.7a1.19 1.19 0 0 0-1 1 1.19 1.19 0 0 0 .7 1.3M257.8 120.8v1.1a1.71 1.71 0 0 0 3 0v-1.1M258.1 120.4a1.84 1.84 0 0 1 2.7 .4 1.74 1.74 0 0 1-2.5 .6l-.5-.5zM261.4 127.9a3.5 3.5 0 0 0 4.1 1.6"/>
<path d="M261.4 129a3.4 3.4 0 0 0 4.1 1.6M261.4 127.9v1.1M261.7 131.4a1.09 1.09 0 0 1 1.9 .4l-9.7 9.8M261.7 131.4l-9.1 9.1M261.7 132.5l-8.5 8.5M261.7 131.4v1.1M262.1 130l-10 10.1M262.3 120.7v2.3a3.1 3.1 0 0 0 2.1 2.7M262.3 130.2a3 3 0 0 0 3.1 .8M263.1 136.2l1.4 .2 1-.1M263.1 126.6v1.1a1.73 1.73 0 0 0 3 0v-1.1M263.1 132.3l-.7-.1-.7 .3"/>
<path d="M263.3 126.1a1.81 1.81 0 0 1 2.8 .5 1.77 1.77 0 0 1-3 0zM265.4 131l-11.1 11M265.4 131v2.9l-9.8 9.7M265.5 129.5a22.2 22.2 0 0 1 13.9 1.9M265.5 130.6a22.9 22.9 0 0 1 13.9 1.9M265.5 135.2l-1.5 .1M265.5 136.3a22.9 22.9 0 0 1 13.9 2M265.5 129.5v1.1M265.5 135.2v1.1M267 130.4v3.1a2.21 2.21 0 0 1-2.6 1.3M270.8 132.1l-2 .3-1.8-.2M270.8 132.1l8.6 5a22.2 22.2 0 0 0-13.9-1.9"/>
<path d="M270.8 130.3v1.8M273.2 122.9h.7l-.2 3.5zM274.8 120.7v2.3a4.4 4.4 0 0 1-4 3.4 11.3 11.3 0 0 1-4.8-.1M278.9 128.5a.56 .56 0 0 0-.7-.2 .56 .56 0 0 0-.3 .6l19.1 11M278.9 128.5l18.6 10.7M278.9 128.5v.9M279.4 131.4l17 9.2M279.4 131.4v6.9M279.4 138.3l14.4 7.8M279.7 122.9v2.9M279.9 122.2l-.2 .7M279.9 125.8v.3"/>
<path d="M280 120.9a5.4 5.4 0 0 0 1.8 7.4l16.4 10.3M280 122.1l-.8 2.1M280 120.9v1.2M280 125.8l.1 .6M280.1 120.4l-.1 1.7M280.1 126.1v.4M280.7 120.9v1.1M300.7 138.4a4.2 4.2 0 0 1 5.1-.3l.9 .5a1.03 1.03 0 0 1 .8 1 1.03 1.03 0 0 1-.7 1 6.2 6.2 0 0 1-5.4 .8 1.94 1.94 0 0 1-.7-3zM301.3 139.8a2.42 2.42 0 0 1 2.9-1.7 2.07 2.07 0 0 1 2.3 1.7M301.3 139.8h.1M301.3 139.8a1.73 1.73 0 0 0 2 1.6 2.62 2.62 0 0 0 3.2-1.4v-.2M301.3 139.8a2.5 2.5 0 0 0 3.3 1.4 1.9 1.9 0 0 0 1.9-1.4"/>
<path d="M301.9 138.9a2.87 2.87 0 0 1 4.2 .4 1.77 1.77 0 0 1-2.3 1.5 1.85 1.85 0 0 1-2.1-1.4zM305.7 137.2a4.9 4.9 0 0 0-6.1 .3 13.7 13.7 0 0 0-5.9 12 4.2 4.2 0 0 0 2.5 3.4M305.8 137.3a4.5 4.5 0 0 0-4.9 .2 13.7 13.7 0 0 0-6.5 12.5 4.1 4.1 0 0 0 1.9 3M306.2 121.1v.2a1.63 1.63 0 0 0 1.5 1.4M307.5 139.8a3.1 3.1 0 0 0-3.2-1.9 4 4 0 0 0-4 1.8v.2M308.1 120.4a2.19 2.19 0 0 1-1.8-1.7 1.93 1.93 0 0 0 1.7 2.4M309.3 123.4l3.3 1.2-.3 .7zM309.3 123.4l39.7 19.5M63.4 145l-.3 .2M64.3 144.5l-.3 .2M65.2 144l-.4 .2M105.1 151l17.7-4.7 .3 .9-17.8 4.8z"/>
<path d="M106.1 151.8l.1 .3M107.4 159.9l17.8-4.8 .3 .6-18 4.8zM107.4 159.9h.1M107.4 159.9l.1 .4M107.4 159.9v.3M122.3 147.4l.1 .4M125.2 155.1l-2-7.5-11.9 3.2-5.9 1.6 2.1 7.5M125.4 155.7l.1 .4M125.6 156.7l.1 .4M125.9 157.7l.1 .3M126.2 158.6l.1 .4-12 3.2-5.8 1.6-.1-.4M235.4 147.6a5.3 5.3 0 0 1 6.1-2.9 12 12 0 0 1 9.6 10.6 5 5 0 0 1-3 5"/>
<path d="M236.3 146.4a6.7 6.7 0 0 1 7.9-.4 11.5 11.5 0 0 1 6.6 10.2 5.1 5.1 0 0 1-6.6 4.6 11.8 11.8 0 0 1-9.4-10.6l.5-2.4zM236.3 146.4a6.6 6.6 0 0 1 8.1-.6 11.5 11.5 0 0 1 6.6 10.2 5.1 5.1 0 0 1-1.7 3.4M236.5 146.1a6.2 6.2 0 0 1 7.3-1.1 11.8 11.8 0 0 1 7.6 10.5 5.4 5.4 0 0 1-1.8 3.8M236.9 145.7a6.7 6.7 0 0 1 7.9-.5 11.3 11.3 0 0 1 6.7 10.8l-.6 1.7-.9 1.2M237 145.6a6.6 6.6 0 0 1 8-.8 11.4 11.4 0 0 1 6.8 10.8l-.6 1.7-1.1 1.5M237.3 145.2a6.3 6.3 0 0 1 7.4-.8 11.7 11.7 0 0 1 7.4 10.5l-.5 1.8-1.1 1.7M237.5 145.1a6.3 6.3 0 0 1 7.3-1.1 11.8 11.8 0 0 1 7.6 10.4 5.2 5.2 0 0 1-1.8 3.9M237.8 144.7a6.3 6.3 0 0 1 7.3-.8 11.7 11.7 0 0 1 7.5 10.5l-.5 1.8-1.1 1.7M237.9 144.6a6.3 6.3 0 0 1 7.4-1.1 11.7 11.7 0 0 1 7.6 10.4 5.2 5.2 0 0 1-1.8 3.9M238.3 144.8a8.5 8.5 0 0 1 8.6 1.7 10.7 10.7 0 0 1 4.5 9.6l-.5 1.4M238.8 144.3a8.7 8.7 0 0 1 9.2 2.2 9.9 9.9 0 0 1 3.7 9.7l-.3 .8M239 143.7l3.2-3.2a6.4 6.4 0 0 1 7.2-.7 11.5 11.5 0 0 1 7.3 10.5l-.5 1.8-.6 1-3.6 3.6"/>
<path d="M239.3 143.8a8.3 8.3 0 0 1 8.6 1.7 10.2 10.2 0 0 1 4.3 10.2l-.3 .8M242.3 140.4a6.7 6.7 0 0 1 8-.5 11.4 11.4 0 0 1 6.6 10.2l-.5 1.8-1.1 1.5M242.4 140.3a6.1 6.1 0 0 1 7-1.5 11.8 11.8 0 0 1 8 10.2 5.3 5.3 0 0 1-2 4.3M243.2 142.1a2.79 2.79 0 0 1 3.1-2.1 4 4 0 0 1 4 1.7l.1 .4M243.6 141.1a4.8 4.8 0 0 1 6-.9 1.94 1.94 0 0 1 .7 2.2 1.94 1.94 0 0 1-1.9 1.3 7.7 7.7 0 0 1-5-1.3 .84 .84 0 0 1 .2-1.3zM244.2 141.9a2.59 2.59 0 0 1 3.6-1.5 1.89 1.89 0 0 1 1.6 1.5M244.2 141.9a1.53 1.53 0 0 0 1.6 1.6M244.2 141.9a2.21 2.21 0 0 0 2.5 1.5 2.31 2.31 0 0 0 2.7-1.5M244.8 141a2.87 2.87 0 0 1 4.2 .4 1.8 1.8 0 0 1-2.4 1.5 1.52 1.52 0 0 1-1.9-1.7zM247.7 143.7l-7.5 48.7M247.7 143.7l-.2 3.6-.7-.1zM249.4 141.9a1.93 1.93 0 0 1-2.3 1.7l-1.1-.1"/>
<path d="M249.7 151.3l.7 3.5-.7 .1zM249.7 151.3l4.4 41.1M299.9 151.9a4.7 4.7 0 0 0 2.3 4.8M299.9 151.9l.4 .8M299.9 151.9h.1M300.3 152.7a4.8 4.8 0 0 0 2 4.1M300.4 152.4h-.1M300.4 152.6l-.1 .1M300.6 152.3a4.7 4.7 0 0 0 2.3 4.8M300.6 152.3l.4 .8M300.6 152.2v.1M300.7 152.3h-.1"/>
<path d="M301 153.1a4.5 4.5 0 0 0 2 4.1M301.1 152.8l-.1 .1M301.1 153l-.1 .1M301.3 152.7a4.7 4.7 0 0 0 2.3 4.8M301.3 152.7l.4 .8M301.3 152.6v.1M301.7 153.5a4.6 4.6 0 0 0 2 4.1M301.7 153.2v.1M301.7 153.5h.1M301.9 153.2a4.7 4.7 0 0 0 2.4 4.7M301.9 153.2l.5 .7M302 153.1l-.1 .1"/>
<path d="M302.4 153.9a4.2 4.2 0 0 0 3 4.5M302.4 153.6v.1M302.4 153.9h.1M306.4 151.7l-.2 3.6-.7-.2zM306.4 151.7l-5.9 40.7M307.1 144.3a6.6 6.6 0 0 1 6.5-2.3 5 5 0 0 1 2.3 5.8 14.2 14.2 0 0 1-7.1 10.1 3.8 3.8 0 0 1-5.7-1.8 11.3 11.3 0 0 1 2.4-10zM310.7 140.2l-4.7-2.9a5.4 5.4 0 0 0-6 1.2 13.7 13.7 0 0 0-5.4 11.6l.6 1.6 .9 1.2 5.1 3M311 140.5a6.8 6.8 0 0 0-6.3 2.4 13.3 13.3 0 0 0-4.2 10.7l.2 1.1 .9 1.4M311.7 140.9a7 7 0 0 0-6.3 2.4 13.3 13.3 0 0 0-4.2 10.8l.5 1.5 .6 .9M311.8 140.8a5 5 0 0 0-6 .6 14.4 14.4 0 0 0-5.9 10.3l.4 .7M312 140.8a5.5 5.5 0 0 0-6.2 1.1 14.4 14.4 0 0 0-5.5 10.5M312.4 141.3a6.8 6.8 0 0 0-6.3 2.5 13.6 13.6 0 0 0-4.3 10.7l.6 1.5 .6 .9"/>
<path d="M312.5 141.2a4.7 4.7 0 0 0-5.4 .2 14.6 14.6 0 0 0-6.5 10.7l.4 .8M312.6 141.2a5 5 0 0 0-5.5 .7 14.5 14.5 0 0 0-6.1 11M313.2 141.6a5.1 5.1 0 0 0-6 .6 14.7 14.7 0 0 0-5.9 10.3l.4 .8M313.3 141.7a5.3 5.3 0 0 0-6.1 1.1 14.4 14.4 0 0 0-5.5 10.5M313.9 142a5 5 0 0 0-6 .6 14.5 14.5 0 0 0-6 10.3l.5 .8M314.1 142.2a4.9 4.9 0 0 0-5.6 .6 13.7 13.7 0 0 0-6 12.1 3.9 3.9 0 0 0 2.1 3.1M314.7 142.8a4.3 4.3 0 0 0-5.7-.4 14.2 14.2 0 0 0-6.6 11.3M107.6 160.9h.1M107.6 160.9l.1 .4M107.6 160.9l.1 .3M107.6 160.5l.1 .4M107.6 160.9l18-4.8 .1 .6-17.9 4.8z"/>
<path d="M107.8 161.4l.1 .4M107.9 161.9l17.9-4.9 .2 .6-1.3 .4-16.6 4.4zM107.9 161.9l.1 .4M107.9 161.9h.1M107.9 161.9v.2M108.1 162.8l17.9-4.8 .3 .6-18 4.8zM108.1 162.8h.1M108.1 162.8l.1 .4M108.1 162.8l.1 .3M108.1 162.4l.1 .4M27.2 183.9h168.7v85.1h-168.7zM27.2 191.2h168.7"/>
<path d="M27.2 198.5h168.7M53.1 183.9v85.1M99.9 183.9v85.1M174.5 183.9v85.1M27.2 205.8h168.7M27.2 213.2h168.7M27.2 220.5h168.7M27.2 227.8h168.7M27.2 235.2h168.7M27.2 242.5h168.7M27.2 249.8h168.7M27.2 261.7h168.7"/>
<circle cx="118.5" cy="67.8" r="2.2"/>
<circle cx="118.5" cy="67.8" r="2.6"/>
<circle cx="118.5" cy="67.8" r="3.6"/>
<circle cx="254.9" cy="62.4" r="4.8"/>
<circle cx="270" cy="62.4" r="4.8"/>
<circle cx="285.1" cy="62.4" r="4.8"/>
<circle cx="68" cy="82.7" r="3.6"/>
<circle cx="68" cy="82.7" r="2.61"/>
<circle cx="68" cy="82.7" r="2.2"/>
<circle cx="95.3" cy="105.6" r="1.49"/>
<circle cx="95.3" cy="116" r="1.51"/>
<circle cx="103.1" cy="110.8" r="5.2"/>
<circle cx="103.1" cy="110.7" r="6.3"/>
<circle cx="103.1" cy="110.8" r="4.6"/>
<circle cx="106.1" cy="119.4" r="1.51"/>
<circle cx="106.3" cy="101.3" r="1.5"/>
<circle cx="153.1" cy="110.8" r="2.6"/>
<circle cx="153.1" cy="110.7" r="2.19"/>
<circle cx="153.1" cy="110.8" r="3.6"/>
<circle cx="353.3" cy="114.9" r="4.8"/>
<circle cx="64.5" cy="133.8" r="2.6"/>
<circle cx="64.5" cy="133.8" r="3.6"/>
<circle cx="64.5" cy="133.8" r="2.21"/>
<circle cx="179.6" cy="121.5" r="4.8"/>
<circle cx="353.3" cy="129.9" r="4.8"/>
<circle cx="115.3" cy="153.7" r="3.6"/>
<circle cx="115.3" cy="153.8" r="2.21"/>
<circle cx="115.3" cy="153.7" r="2.6"/>
<circle cx="353.3" cy="145" r="4.8"/>
<circle cx="239.5" cy="197.1" r="4.8"/>
<circle cx="254.6" cy="197.1" r="4.8"/>
<circle cx="299.9" cy="197.1" r="4.8"/>
</g>
<g fill="none" stroke="#808080" stroke-width=".25">
<path d="M81.8 96.6l-1.8 3.1-.6-.5zM81.8 96.6a23.1 23.1 0 0 0-2.3 26.4M86.6 91.3l.6 .5-2.8 2.2zM106.2 86l3.3 1.3-3.6-.6zM109.5 87.3a22.7 22.7 0 0 0-25.1 6.7M112.7 89l3.4 1.2-.4 .7zM112.7 89a19.9 19.9 0 0 1 13 19.3M77.6 120l.7-.3 1.2 3.3zM125.1 104.8l.8-.1-.2 3.6zM127 113.2l.2 3.5h-.8zM127 113.2a20.6 20.6 0 0 1-15.2 20.5M85.7 122.7l2.3 2.7-.6 .4z"/>
<path d="M85.7 122.7a19.5 19.5 0 0 0 21.9 9.1M104 132l3.6-.2-3.5 .9zM111.8 133.7l3.2-1.6 .3 .7z"/>
</g>
<g fill="none" stroke="#c0c0c0" stroke-width=".35">
<path d="M240 238.3h85M325 222v65M410 222h-170v65h170M240 254.5h170M282.5 254.5v32.5M367.5 254.5v32.5M240 270.8h85M329.5 266.7l14-2v12l-14-2zM367.5 266.7h42.5"/>
<circle cx="355.8" cy="270.5" r="7"/>
<circle cx="355.8" cy="270.5" r="4"/>
</g>
<path d="M327 270.8h38.8" fill="none" stroke="#c0c0c0" stroke-width=".35" stroke-dasharray="15.2 1.3 1.3 1.3" stroke-dashoffset="7.3" stroke-linecap="butt"/>
<path d="M355.8 260.5v20" fill="none" stroke="#c0c0c0" stroke-width=".35" stroke-dasharray="15.2 1.3 1.3 1.3" stroke-dashoffset="7.1" stroke-linecap="butt"/>
<g fill="none" stroke="#c0c0c0" stroke-width=".25">
<path d="M10 10h400v277h-400zM60 5v5M110 5v5M160 5v5M210 5v10M260 5v5M310 5v5M360 5v5M5 48.5h5M410 48.5h5M5 98.5h5M410 98.5h5"/>
<path d="M5 148.5h10M405 148.5h10M5 198.5h5M410 198.5h5M410 237h5M5 248.5h5M60 287v5M110 287v5M160 287v5M210 282v10M273 287v5M323 287v5"/>
<path d="M373 287v5"/>
</g>
<path d="M5 5h410v287h-410z" fill="none" stroke="#c0c0c0" stroke-width=".5"/>
<path d="M266.8 117.7l.7-.1 .4 3.5zM273.2 122.9h.7l-.2 3.5zM276.2 115.9l.8 .1-1 3.4zM311.2 109.3l3.6 .1-.1 .7zM312.2 115.2l3.4 .8-.2 .7zM309.3 123.4l3.3 1.2-.3 .7zM306.4 151.7l-.2 3.6-.7-.2zM249.7 151.3l.7 3.5-.7 .1zM247.7 143.7l-.2 3.6-.7-.1zM219.2 119.8l3.5 .2-3.5 .5z" fill="#000"/>
<g fill="#808080">
<path d="M125.1 104.8l.8-.1-.2 3.6zM112.7 89l3.4 1.2-.4 .7z"/>
<path d="M106.2 86l3.3 1.3-3.6-.6zM86.6 91.3l.6 .5-2.8 2.2z"/>
<path d="M111.8 133.7l3.2-1.6 .3 .7zM127 113.2l.2 3.5h-.8z"/>
<path d="M81.8 96.6l-1.8 3.1-.6-.5zM77.6 120l.7-.3 1.2 3.3z"/>
<path d="M85.7 122.7l2.3 2.7-.6 .4zM104 132l3.6-.2-3.5 .9z"/>
</g>
<g font-size="6.3">
<text x="256.2" y="233.3">DHWAJ JOSHI</text>
<text x="266.9" y="250.2">24BME0486</text>
</g>
<text font-size="5.6" x="351" y="237.6">ASSEMBLY</text>
<g font-size="4.7">
<text x="253.7" y="64.1">8</text>
<text x="268.7" y="64.1">9</text>
<text x="282.5" y="64.1">10</text>
<text x="352" y="116.5">2</text>
<text x="178.3" y="123.1">6</text>
<text x="352" y="131.6">4</text>
<text x="352" y="146.7">5</text>
<text x="30.2" y="189.2">ITEM NO.</text>
<text x="63.5" y="189.2">PART NAME</text>
<text x="126.4" y="189.2">MATERIAL</text>
<text x="180.2" y="189.2">QTY.</text>
<text x="38.8" y="196.5">1</text>
<text x="53.6" y="196.5">MASTER ROD</text>
<text x="132" y="196.5">MCS</text>
<text x="183.9" y="196.5">1</text>
<text x="38.8" y="203.8">2</text>
<text x="53.6" y="203.8">PISTON RING</text>
<text x="134.2" y="203.8">CS</text>
<text x="182.7" y="203.8">20</text>
<text x="238.2" y="198.8">3</text>
<text x="253.3" y="198.8">7</text>
<text x="298.6" y="198.8">1</text>
<text x="38.8" y="211.2">3</text>
<text x="53.6" y="211.2">PISTON PIN PLUG</text>
<text x="133.9" y="211.2">MS</text>
<text x="182.7" y="211.2">10</text>
<text x="38.8" y="218.5">4</text>
<text x="53.6" y="218.5">BUSH ROD UPPER</text>
<text x="129.8" y="218.5">Babbit</text>
<text x="183.9" y="218.5">5</text>
<text x="244.7" y="217.3">ALL UNITS ARE IN 'mm'</text>
<text x="38.8" y="225.8">5</text>
<text x="53.6" y="225.8">PISTON</text>
<text x="135" y="225.8">Al</text>
<text x="183.9" y="225.8">5</text>
<text x="38.8" y="233.1">6</text>
<text x="53.6" y="233.1">PISTON PIN</text>
<text x="125.6" y="233.1">Ni-Cr Steel</text>
<text x="184" y="233.1">5</text>
<text x="38.9" y="240.5">7</text>
<text x="53.6" y="240.5">ARTICULATED ROD</text>
<text x="132" y="240.5">MCS</text>
<text x="184" y="240.5">4</text>
<text x="38.9" y="247.8">8</text>
<text x="53.6" y="247.8">BUSH PIN LOWER</text>
<text x="129.9" y="247.8">Babbit</text>
<text x="184" y="247.8">4</text>
<text x="38.9" y="257">9</text>
<text x="53.6" y="254.7">MASTER ROD</text>
<text x="129.7" y="257">Cd-Ag</text>
<text x="184" y="257">1</text>
<text x="53.6" y="259.2">BEARING</text>
<text x="37.6" y="267">10</text>
<text x="53.6" y="267">LINK PIN</text>
<text x="132.6" y="267">HCS</text>
<text x="184" y="267">4</text>
</g>
<g font-size="4.7" fill="#808080">
<text x="92.5" y="86.6" transform="rotate(-14 92.5 86.6)">70°</text>
<text x="124.7" y="97.9" transform="rotate(72 124.7 97.9)">70°</text>
<text x="75.7" y="106.2" transform="rotate(-69 75.7 106.2)">70°</text>
<text x="88.7" y="125.6" transform="rotate(37 88.7 125.6)">75°</text>
<text x="122.3" y="125.9" transform="rotate(-63 122.3 125.9)">75°</text>
</g>
<g font-size="4.2">
<text x="243.3" y="263">L41+L42+L43+L44</text>
<text x="379.3" y="259.9">15/10/2025</text>
<text x="247.9" y="280.2">SCALE 1:2</text>
<text x="289" y="280.2">SHEET 3 OF 4</text>
</g>
<text font-size="3.5" x="372.9" y="270.3">FACULTY SIGNATURE</text>
<g font-size="2.8">
<text x="283.4" y="262">Vellore Institute of Technology</text>
<text x="300.9" y="264.8">(VIT)</text>
</g>
<g font-size="2.5">
<text x="34.6" y="8.2">1</text>
<text x="84.2" y="8.2">2</text>
<text x="134.2" y="8.2">3</text>
<text x="184.2" y="8.2">4</text>
<text x="234.2" y="8.2">5</text>
<text x="284.2" y="8.2">6</text>
<text x="334.2" y="8.2">7</text>
<text x="384.2" y="8.2">8</text>
<text x="6.7" y="24.2">A</text>
<text x="411.7" y="24.2">A</text>
<text x="6.7" y="74.2">B</text>
<text x="411.7" y="74.2">B</text>
<text x="6.7" y="124.2">C</text>
<text x="411.7" y="124.2">C</text>
<text x="6.7" y="174.2">D</text>
<text x="411.7" y="174.2">D</text>
<text x="411.7" y="212.7">E</text>
<text x="6.7" y="224.2">E</text>
<text x="411.7" y="262.7">F</text>
<text x="6.7" y="274.2">F</text>
<text x="34.6" y="290.2">1</text>
<text x="84.2" y="290.2">2</text>
<text x="134.2" y="290.2">3</text>
<text x="184.2" y="290.2">4</text>
<text x="247.2" y="290.2">5</text>
<text x="296.5" y="290.2">6</text>
<text x="346.8" y="290.2">7</text>
</g>
<text font-size="2.2" x="380.2" y="291.4">Engineering Graphics Laboratory</text>
<text font-size="1.3" x="10.2" y="9.3">Z:\BMEE206P-Machine Drawing Lab\radial engine\, drawing, 14 October 2025 17:58:44</text>
</svg>
